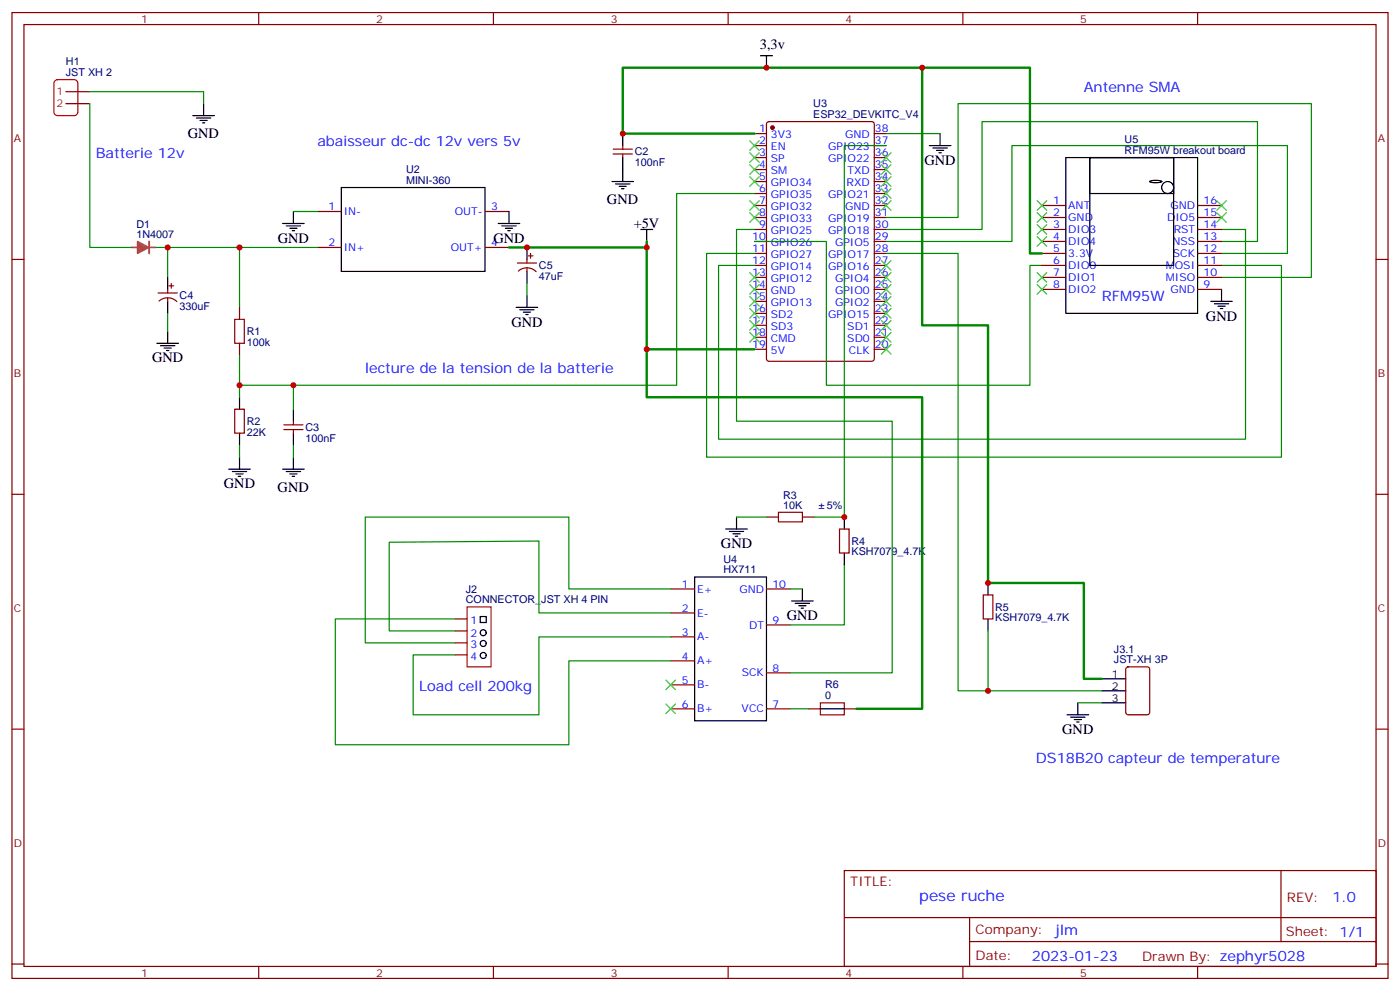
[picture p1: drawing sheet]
<svg xmlns="http://www.w3.org/2000/svg" width="412mm" height="292mm" viewBox="0 0 412 292" stroke-linecap="round" stroke-linejoin="round" font-family="sans-serif">
<g fill="none" stroke="#870000" stroke-width=".35">
<path d="M3.5 3.7h405.4v284.3h-405.4zM7.1 7.2h398.2v277.3h-398.2zM76.2 3.7v3.5M145.3 3.7v3.5M214.5 3.7v3.5M283.6 3.7v3.5M352.8 3.7v3.5M19.4 27h7.1M19.4 30.5h7.1M222.2 39.3h3.6M226 36l.5-.2h30.3l.7 .4v69.5l-.4 .6-30.6 .1-.7-.5v-69.4zM257.5 39.3h3.6"/>
<path d="M180.6 45.3h5.7M180.6 43.9h5.7M183.4 42.9v1M183.4 45.3v1.1M222.2 42.9h3.6M222.2 46.4h3.6M222.2 49.9h3.6M222.2 53.4h3.6M222.2 57h3.6M257.5 42.9h3.6M257.5 46.4h3.6M257.5 49.9h3.6"/>
<path d="M257.5 53.4h3.6M257.5 57h3.6M3.5 76.4h3.6M93.5 62.3h7M93.5 72.8h7M142.9 62.3h7M142.9 72.8h7M152.4 77.4h5.6M152.7 79.8a3.8 3.8 0 0 1 5.2 .2M155.2 76.4v1M155.2 78.8v1.1M155.6 75.3h1.4"/>
<path d="M156.3 74.6v1.4M222.2 60.5h3.6M222.2 64h3.6M222.2 67.6h3.6M222.2 71.1h3.6M222.2 74.6h3.6M222.2 78.1h3.6M257.5 60.5h3.6M257.5 64h3.6M257.5 67.6h3.6M257.5 71.1h3.6M257.5 74.6h3.6"/>
<path d="M257.5 78.1h3.6M306.9 60.5h7.1M306.9 64h7.1M306.9 67.6h7.1M306.9 71.1h7.1M306.9 74.6h7.1M306.9 78.1h7.1M352.8 60.5h7M352.8 64h7M352.8 67.6h7M352.8 71.1h7M352.8 74.6h7"/>
<path d="M352.8 78.1h7M405.3 76.4h3.6M46.6 86.3h5.6M46.9 88.6a3.8 3.8 0 0 1 5.2 .2M49.4 85.2v1.1M49.4 87.7v1M49.7 84.1h1.5M50.4 83.4v1.4M70.6 90.5v3.5M222.2 81.7h3.6M222.2 85.2h3.6M222.2 88.7h3.6"/>
<path d="M222.2 92.3h3.6M222.2 95.8h3.6M222.2 99.3h3.6M257.5 81.7h3.6M257.5 85.2h3.6M257.5 88.7h3.6M257.5 92.3h3.6M257.5 95.8h3.6M257.5 99.3h3.6M306.9 81.7h7.1M306.9 85.2h7.1M352.8 81.7h7"/>
<path d="M352.8 85.2h7M70.6 101.1v3.5M222.2 102.8h3.6M257.5 102.8h3.6M69.1 120.5h2.9v7h-2.9zM83.6 126.5h5.7M83.6 125.1h5.7M86.4 124v1.1M86.4 126.5v1M3.5 145.5h3.6M225.8 152.2h3.5M236.4 152.2h3.5"/>
<path d="M247.3 155.8h2.8v7h-2.8zM405.3 145.5h3.6M197.6 173.4h7M225.8 173.4h7M289.6 175.2h2.9v7h-2.9zM134.1 182.2h3.5M134.1 185.7h3.5M134.1 189.3h3.5M134.1 192.8h3.5M197.6 180.4h7M197.6 187.5h7M197.6 194.6h7"/>
<path d="M225.8 198.1h7M225.8 184h7M331.8 196.5l.5-.2h5.7l.6 .5 .1 12.9-.5 .7h-5.9l-.6-.4-.1-13zM3.5 214.7h3.6M197.6 201.6h7M197.6 208.7h7M225.8 208.7h7M238.1 208.7h3.6M248.7 208.7h3.5M405.3 214.7h3.6M248.7 256.3h156.6v28.2h-156.6zM377.3 256.3v20.9"/>
<path d="M248.7 270.1h156.5M285.6 277.2h119.6M285.6 270.1v14.2M3.5 283.8h3.6M76.2 284.5v3.5M145.3 284.5v3.5M214.5 284.5v3.5M283.6 284.5v3.5M352.8 284.5v3.5M405.3 283.8h3.6"/>
</g>
<circle cx="227.5" cy="37.6" r=".53" fill="#870000" stroke="#870000" stroke-width=".35"/>
<g fill="none" stroke="#000" stroke-width=".35">
<path d="M224 16.4h3.5M225.8 16.4v3.5M56.8 34h6.3M57.9 34.7h4.2M58.9 35.5h2.1M59.6 36.2h.7M60 30.5v3.5M183.4 39.3v3.6M276.9 39.3v3.6M100.5 55.2h42.4v24.7h-42.4zM180.3 53.4h6.3M181.3 54.2h4.3"/>
<path d="M182.4 54.9h2.1M183.1 55.6h.7M183.4 46.4v7M273.8 42.9h6.3M274.8 43.6h4.2M275.9 44.3h2.1M276.6 45h.7M314 46.4h38.8v45.9h-38.8zM321 46.4h24.7v31.7h-24.7zM321 46.4h24.7v10.6h-24.7zM338.8 53.3a5.1 5.1 0 0 1 3.4 .1 4.6 4.6 0 0 1-3.5 0zM83.3 65.8h6.3"/>
<path d="M84.3 66.5h4.2M85.4 67.2h2.1M86.1 67.9h.7M86.4 62.3v3.5M146.8 65.8h6.3M147.8 66.5h4.2M148.9 67.2h2.1M149.6 67.9h.7M149.9 62.3v3.5M155.2 72.8v3.6M155.2 79.9v3.5M188.7 67.6h3.6"/>
<path d="M190.5 67.6v3.5M49.4 81.7v3.5M49.4 88.7v3.6M49.4 97.5v3.6M152 90.5h6.4M153.1 91.2h4.2M154.2 91.9h2.1M154.9 92.6h.7M155.2 87v3.5M356.7 88.7h6.3M357.7 89.4h4.2M358.8 90.1h2.1"/>
<path d="M359.5 90.8h.7M359.8 85.2v3.5M46.2 101.1h6.4M47.3 101.8h4.2M48.3 102.5h2.1M49 103.2h.7M70.6 116.9v3.6M67.4 138.1h6.3M68.4 138.8h4.3M69.5 139.5h2.1M70.6 127.5v3.6M70.6 134.6v3.5"/>
<path d="M83.3 138.1h6.3M84.3 138.8h4.2M85.4 139.5h2.1M86.4 120.5v3.5M86.4 127.5v3.6M86.4 134.6v3.5M70.2 140.2h.7M86.1 140.2h.7M213.8 155.8h6.3M214.8 156.5h4.3M215.9 157.2h2.1M216.6 157.9h.7"/>
<path d="M217 152.2v3.6M248.7 152.2v3.6M204.6 169.9h21.2v42.3h-21.2zM233.2 176.9h6.3M234.2 177.6h4.3M235.3 178.3h2.1M236 179h.7M236.4 173.4v3.5M248.7 162.8v3.5M291 171.6v3.6M141.5 181.5h1.7v1.8h-1.7zM291 182.2v3.5"/>
<path d="M324.6 199.8h7M241.7 208.7h7M314.3 210.4h6.4M315.4 211.1h4.2M316.4 211.8h2.2M317.1 212.5h.8M317.5 206.9v3.5M324.6 206.9h7M324.6 203.4h7"/>
<circle cx="344" cy="55.2" r="1.76"/>
<circle cx="142.3" cy="186.3" r=".88"/>
<circle cx="142.3" cy="189.4" r=".88"/>
<circle cx="142.3" cy="193" r=".88"/>
</g>
<path d="M16.1 23.9l.8-.4h5l.8 .4 .2 .6v8.5l-.5 .8-.5 .2h-5l-.8-.4-.2-.6v-8.5zM137.6 178.7h7v17.6h-7z" fill="none" stroke="#f00" stroke-width=".35"/>
<path d="M43.9 71.1v3.5" fill="none" stroke="#a64a4a" stroke-width=".56"/>
<path d="M38.8 72.8h3.5M40.5 71.1v.1M40.5 74.5v.1M42.4 72.8h3.5" fill="none" stroke="#a64a4a" stroke-width=".35"/>
<path d="M38.7 72.8h7.1M40.5 71.1l3.3 1.7-3.3 1.8M40.5 71.2v3.3M40.6 71.5l2.8 1.5-2.7 1.2v-2.5l2.1 1.4-1.8 .6 .1-1.6 1.2 1-.9 .2-.1-.7 .5 .5-.6 .3" fill="none" stroke="#a64a4a" stroke-width=".42"/>
<path d="M69.1 94h2.9v7.1h-2.9zM229.3 150.8h7.1v2.8h-7.1zM241.7 206.9h7v3.5h-7z" fill="none" stroke="#a10000" stroke-width=".35"/>
<g fill="none" stroke="#008700" stroke-width=".35">
<path d="M26.5 27h33.5v3.5M26.5 30.5v42.3h12.3M261.1 39.3h15.8M222.2 57h-22.9v56.4h-128.7v3.5M261.1 42.9h-12.4v109.3h-8.8M45.9 72.8h47.6M49.4 72.8v8.9M70.6 72.8v17.7M86.4 62.3h7.1M222.2 67.6h-5.2v56.4h45.8v74.1h-30M222.2 71.1h21.2v42.3h60v-35.3h3.5M222.2 74.6h-14.1v60h169.4v-56.5h-17.7"/>
<path d="M261.1 67.6h28.2v-31.8h81.1v35.3h-10.6M261.1 71.1h37v-28.2h81.1v31.7h-19.4M261.1 64h21.1v-33.5h104.1v51.2h-26.5M261.1 74.6h21.1v128.8h8.8M359.8 67.6h7.1v61.7h-155.2v-51.2h10.5M49.4 92.3v5.2M155.2 83.4v3.6M70.6 104.6v8.8M86.4 113.4v7.1M70.6 131.1v3.5M86.4 131.1v3.5M217 152.2h8.8"/>
<path d="M197.6 173.4h-30v-21.2h-60v37.1h26.5M232.8 173.4h3.6M248.7 166.3v17.7h-15.9M134.1 182.2h-35.3v37.1h68.8v-24.7h30M197.6 180.4h-38.9v-21.1l-44 .3v26.1h19.4M197.6 187.5h-38.9v22.9h-37v-17.6h12.4M291 185.7v17.7h33.6M232.8 208.7h5.3M317.5 206.9h7.1"/>
</g>
<path d="M271.6 19.9h31.8v54.7h3.5M222.2 39.3h-38.8v-19.4h88.2v75.9h19.4v75.8h28.3v28.2h5.3M190.5 71.1v1.7h-40.6M190.5 72.8v30h31.7M190.5 102.8v14.1h81.1v91.8h-19.4" fill="none" stroke="#008700" stroke-width=".71"/>
<g fill="none" stroke="#3c3" stroke-width=".35">
<path d="M220.8 59.1l2.9 2.8M220.8 52l2.9 2.9M220.8 48.5l2.9 2.8M220.8 45l2.9 2.8M220.8 41.5l2.9 2.8M223.7 59.1l-2.9 2.8M223.7 52l-2.9 2.9M223.7 48.5l-2.9 2.8M223.7 45l-2.9 2.8M223.7 41.5l-2.9 2.8M259.6 59.1l2.9 2.8M259.6 55.6l2.9 2.8"/>
<path d="M259.6 52l2.9 2.9M259.6 48.5l2.9 2.8M259.6 45l2.9 2.8M262.5 59.1l-2.9 2.8M262.5 55.6l-2.9 2.8M262.5 52l-2.9 2.9M262.5 48.5l-2.9 2.8M262.5 45l-2.9 2.8M305.5 59.1l2.8 2.8M308.3 59.1l-2.8 2.8M358.4 59.1l2.8 2.8M361.2 59.1l-2.8 2.8"/>
<path d="M220.8 62.6l2.9 2.8M223.7 62.6l-2.9 2.8M259.6 76.7l2.9 2.9M262.5 76.7l-2.9 2.9M305.5 69.7l2.8 2.8M305.5 66.1l2.8 2.9M305.5 62.6l2.8 2.8M308.3 69.7l-2.8 2.8M308.3 66.1l-2.8 2.9M308.3 62.6l-2.8 2.8M358.4 62.6l2.8 2.8M361.2 62.6l-2.8 2.8"/>
<path d="M220.8 97.9l2.9 2.8M220.8 94.4l2.9 2.8M220.8 90.8l2.9 2.9M220.8 87.3l2.9 2.8M220.8 83.8l2.9 2.8M220.8 80.3l2.9 2.8M223.7 97.9l-2.9 2.8M223.7 94.4l-2.9 2.8M223.7 90.8l-2.9 2.9M223.7 87.3l-2.9 2.8M223.7 83.8l-2.9 2.8M223.7 80.3l-2.9 2.8"/>
<path d="M259.6 97.9l2.9 2.8M259.6 94.4l2.9 2.8M259.6 90.8l2.9 2.9M259.6 87.3l2.9 2.8M259.6 83.8l2.9 2.8M259.6 80.3l2.9 2.8M262.5 97.9l-2.9 2.8M262.5 94.4l-2.9 2.8M262.5 90.8l-2.9 2.9M262.5 87.3l-2.9 2.8M262.5 83.8l-2.9 2.8M262.5 80.3l-2.9 2.8"/>
<path d="M305.5 80.3l2.8 2.8M305.5 83.8l2.8 2.8M308.3 80.3l-2.8 2.8M308.3 83.8l-2.8 2.8M259.6 101.4l2.9 2.8M262.5 101.4l-2.9 2.8M196.1 200.2l2.9 2.8M196.1 207.3l2.9 2.8M199 200.2l-2.9 2.8M199 207.3l-2.9 2.8"/>
</g>
<g fill="#c00">
<circle cx="49.4" cy="72.8" r=".88"/>
<circle cx="190.5" cy="72.8" r=".88"/>
<circle cx="70.6" cy="72.8" r=".88"/>
<circle cx="190.5" cy="102.8" r=".88"/>
<circle cx="291" cy="203.4" r=".88"/>
<circle cx="183.4" cy="39.3" r=".88"/>
<circle cx="271.6" cy="19.9" r=".88"/>
<circle cx="225.8" cy="19.9" r=".88"/>
<circle cx="291" cy="171.6" r=".88"/>
<circle cx="248.7" cy="152.2" r=".88"/>
<circle cx="86.4" cy="113.4" r=".88"/>
<circle cx="70.6" cy="113.4" r=".88"/>
<circle cx="155.2" cy="72.8" r=".88"/>
</g>
<text font-size="4.6" fill="#00f" x="270.8" y="265.3">pese ruche</text>
<g font-size="4.2">
<text x="223.8" y="14.3">3,3v</text>
<text x="55.3" y="40.7">GND</text>
<text x="272.3" y="48.5">GND</text>
<text x="178.8" y="60.1">GND</text>
<text x="81.8" y="71.4">GND</text>
<text x="145.3" y="71.4">GND</text>
<text x="186.7" y="67.2">+5V</text>
<text x="355.2" y="94.4">GND</text>
<text x="150.6" y="96.1">GND</text>
<text x="44.8" y="106.7">GND</text>
<text x="66" y="143.8">GND</text>
<text x="81.8" y="144.8">GND</text>
<text x="212.4" y="161.4">GND</text>
<text x="231.8" y="182.6">GND</text>
<text x="312.9" y="216.1">GND</text>
</g>
<g font-size="4.2" fill="#00f">
<text x="319.3" y="27">Antenne SMA</text>
<text x="28.2" y="46.4">Batterie 12v</text>
<text x="93.5" y="42.9">abaisseur dc-dc 12v vers 5v</text>
<text x="324.6" y="88.7">RFM95W</text>
<text x="107.6" y="109.9">lecture de la tension de la batterie</text>
<text x="123.5" y="203.4">Load cell 200kg</text>
<text x="305.2" y="224.5">DS18B20 capteur de temperature</text>
<text x="392.5" y="265.6">1.0</text>
<text x="310.9" y="275.1">jlm</text>
<text x="304" y="282.9">2023-01-23</text>
</g>
<g font-size="3.9" fill="#800">
<text x="250.5" y="260.9">TITLE:</text>
<text x="379.1" y="265.6">REV:</text>
<text x="287.4" y="275.1">Company:</text>
<text x="378.7" y="275.7">Sheet: 1/1</text>
<text x="287.4" y="282.8">Date:</text>
<text x="336.4" y="282.8">Drawn By: zephyr5028</text>
</g>
<g font-size="3.2" fill="#800">
<text x="41.6" y="6.7">1</text>
<text x="110.8" y="6.7">2</text>
<text x="179.9" y="6.7">3</text>
<text x="249.1" y="6.7">4</text>
<text x="318.2" y="6.7">5</text>
<text x="4.1" y="41.8">A</text>
<text x="405.9" y="41.8">A</text>
<text x="4.1" y="110.9">B</text>
<text x="405.9" y="110.9">B</text>
<text x="4.1" y="180.1">C</text>
<text x="405.9" y="180.1">C</text>
<text x="4.1" y="249.2">D</text>
<text x="405.9" y="249.2">D</text>
<text x="41.6" y="287.5">1</text>
<text x="110.8" y="287.5">2</text>
<text x="179.9" y="287.5">3</text>
<text x="249.1" y="287.5">4</text>
<text x="318.2" y="287.5">5</text>
</g>
<g font-size="3.2" fill="#000080">
<text x="19.4" y="22.4">JST XH 2</text>
<text x="19.4" y="19.2">H1</text>
<text x="239.6" y="34.7">ESP32_DEVKITC_V4</text>
<text x="239.6" y="31.6">U3</text>
<text x="187" y="45.7">C2</text>
<text x="331.3" y="45.3">RFM95W breakout board</text>
<text x="331.3" y="42.2">U5</text>
<text x="119.6" y="51">U2</text>
<text x="187" y="48.9">100nF</text>
<text x="119.6" y="54.2">MINI-360</text>
<text x="40.2" y="70">1N4007</text>
<text x="40.2" y="67.1">D1</text>
<text x="158.7" y="82.4">47uF</text>
<text x="158.7" y="79.2">C5</text>
<text x="52.9" y="88">C4</text>
<text x="52.9" y="91.2">330uF</text>
<text x="72.7" y="101.8">100k</text>
<text x="72.7" y="98.6">R1</text>
<text x="72.7" y="125.1">R2</text>
<text x="72.7" y="128.2">22K</text>
<text x="90" y="130">100nF</text>
<text x="90" y="126.8">C3</text>
<text x="230.7" y="149.8">10K</text>
<text x="230.7" y="146.8">R3</text>
<text x="243.6" y="149.8">5%</text>
<text x="250.8" y="160.3">R4</text>
<text x="213.1" y="165.6">U4</text>
<text x="250.8" y="163.5">KSH7079_4.7K</text>
<text x="213.1" y="168.8">HX711</text>
<text x="137.2" y="177.6">CONNECTOR_JST XH 4 PIN</text>
<text x="137.2" y="174.7">J2</text>
<text x="293.2" y="179.7">R5</text>
<text x="293.2" y="182.9">KSH7079_4.7K</text>
<text x="328.1" y="195.1">JST-XH 3P</text>
<text x="328.1" y="192.2">J3.1</text>
<text x="243.1" y="202.7">R6</text>
<text x="243.1" y="205.8">0</text>
</g>
<g font-size="3.2" fill="#f00">
<text x="16.7" y="28">1</text>
<text x="16.7" y="31.6">2</text>
</g>
<g font-size="3.2" fill="#00f">
<text x="223.6" y="39">1</text>
<text x="227.1" y="40.7">3V3</text>
<text x="248.9" y="40.7">GND</text>
<text x="257.7" y="39">38</text>
<text x="223.6" y="46">3</text>
<text x="223.6" y="42.5">2</text>
<text x="227.1" y="47.8">SP</text>
<text x="227.1" y="44.3">EN</text>
<text x="244" y="44.3">GPIO23</text>
<text x="244" y="47.8">GPIO22</text>
<text x="257.7" y="42.5">37</text>
<text x="257.7" y="46">36</text>
<text x="223.6" y="53.1">5</text>
<text x="223.6" y="49.6">4</text>
<text x="227.1" y="51.3">SM</text>
<text x="249.6" y="51.3">TXD</text>
<text x="257.7" y="49.6">35</text>
<text x="257.7" y="53.1">34</text>
<text x="223.6" y="56.6">6</text>
<text x="227.1" y="58.4">GPIO35</text>
<text x="227.1" y="54.9">GPIO34</text>
<text x="244" y="58.4">GPIO21</text>
<text x="249.4" y="54.9">RXD</text>
<text x="257.7" y="56.6">33</text>
<text x="96.8" y="61.9">1</text>
<text x="101.2" y="63.3">IN-</text>
<text x="134" y="63.3">OUT-</text>
<text x="144.6" y="61.9">3</text>
<text x="223.6" y="63.7">8</text>
<text x="223.6" y="60.1">7</text>
<text x="227.1" y="65.4">GPIO33</text>
<text x="227.1" y="61.9">GPIO32</text>
<text x="244" y="65.4">GPIO19</text>
<text x="248.9" y="61.9">GND</text>
<text x="257.7" y="60.1">32</text>
<text x="257.7" y="63.7">31</text>
<text x="310.2" y="60.1">1</text>
<text x="310.2" y="63.7">2</text>
<text x="314.7" y="61.6">ANT</text>
<text x="314.7" y="65.1">GND</text>
<text x="343.8" y="65.1">DIO5</text>
<text x="344.8" y="61.6">GND</text>
<text x="354.5" y="60.1">16</text>
<text x="354.5" y="63.7">15</text>
<text x="221.6" y="70.7">10</text>
<text x="223.6" y="67.2">9</text>
<text x="227.1" y="69">GPIO25</text>
<text x="244" y="69">GPIO18</text>
<text x="257.7" y="67.2">30</text>
<text x="257.7" y="70.7">29</text>
<text x="310.2" y="67.2">3</text>
<text x="310.2" y="70.7">4</text>
<text x="314.7" y="68.6">DIO3</text>
<text x="345.7" y="68.6">RST</text>
<text x="354.5" y="67.2">14</text>
<text x="354.5" y="70.7">13</text>
<text x="96.8" y="72.5">2</text>
<text x="101.2" y="73.9">IN+</text>
<text x="132.8" y="73.9">OUT+</text>
<text x="144.6" y="72.5">4</text>
<text x="221.6" y="77.8">12</text>
<text x="221.6" y="74.3">11</text>
<text x="227.1" y="76">GPIO27</text>
<text x="227.1" y="72.5">GPIO26</text>
<text x="244" y="76">GPIO17</text>
<text x="246" y="72.5">GPIO5</text>
<text x="257.7" y="74.3">28</text>
<text x="257.7" y="77.8">27</text>
<text x="310.2" y="74.3">5</text>
<text x="310.2" y="77.8">6</text>
<text x="314.7" y="72.1">DIO4</text>
<text x="314.7" y="75.7">3.3V</text>
<text x="345.4" y="72.1">NSS</text>
<text x="345.5" y="75.7">SCK</text>
<text x="354.5" y="74.3">12</text>
<text x="354.5" y="77.8">11</text>
<text x="221.6" y="81.3">13</text>
<text x="227.1" y="83.1">GPIO12</text>
<text x="227.1" y="79.6">GPIO14</text>
<text x="244" y="79.6">GPIO16</text>
<text x="246" y="83.1">GPIO4</text>
<text x="257.7" y="81.3">26</text>
<text x="310.2" y="81.3">7</text>
<text x="314.7" y="79.2">DIO0</text>
<text x="314.7" y="82.7">DIO1</text>
<text x="343.4" y="79.2">MOSI</text>
<text x="343.4" y="82.7">MISO</text>
<text x="354.5" y="81.3">10</text>
<text x="221.6" y="88.4">15</text>
<text x="221.6" y="84.8">14</text>
<text x="227.1" y="86.6">GND</text>
<text x="246" y="86.6">GPIO0</text>
<text x="257.7" y="84.8">25</text>
<text x="257.7" y="88.4">24</text>
<text x="310.2" y="84.8">8</text>
<text x="314.7" y="86.3">DIO2</text>
<text x="344.8" y="86.3">GND</text>
<text x="354.5" y="84.8">9</text>
<text x="221.6" y="95.4">17</text>
<text x="221.6" y="91.9">16</text>
<text x="227.1" y="93.7">SD2</text>
<text x="227.1" y="90.1">GPIO13</text>
<text x="244" y="93.7">GPIO15</text>
<text x="246" y="90.1">GPIO2</text>
<text x="257.7" y="91.9">23</text>
<text x="257.7" y="95.4">22</text>
<text x="221.6" y="99">18</text>
<text x="227.1" y="100.7">CMD</text>
<text x="227.1" y="97.2">SD3</text>
<text x="249.6" y="97.2">SD1</text>
<text x="249.6" y="100.7">SD0</text>
<text x="257.7" y="99">21</text>
<text x="221.6" y="102.5">19</text>
<text x="227.1" y="104.2">5V</text>
<text x="250" y="104.2">CLK</text>
<text x="257.7" y="102.5">20</text>
<text x="200.8" y="173">1</text>
<text x="227.5" y="173">10</text>
<text x="205.3" y="174.4">E+</text>
<text x="217.8" y="174.4">GND</text>
<text x="138.6" y="183.6">1</text>
<text x="200.8" y="180.1">2</text>
<text x="205.3" y="181.5">E-</text>
<text x="220.7" y="185">DT</text>
<text x="227.5" y="183.6">9</text>
<text x="138.6" y="187.5">2</text>
<text x="138.6" y="190.7">3</text>
<text x="200.8" y="187.1">3</text>
<text x="205.3" y="188.6">A-</text>
<text x="138.6" y="194.2">4</text>
<text x="200.8" y="194.2">4</text>
<text x="205.3" y="195.6">A+</text>
<text x="227.5" y="197.7">8</text>
<text x="200.8" y="201.3">5</text>
<text x="205.3" y="202.7">B-</text>
<text x="218.5" y="199.1">SCK</text>
<text x="200.8" y="208.3">6</text>
<text x="205.3" y="209.7">B+</text>
<text x="218.5" y="209.7">VCC</text>
<text x="227.5" y="208.3">7</text>
</g>
<g font-size="3.2">
<text x="327.5" y="203">2</text>
<text x="327.5" y="199.5">1</text>
<text x="327.5" y="206.6">3</text>
</g>
</svg>
